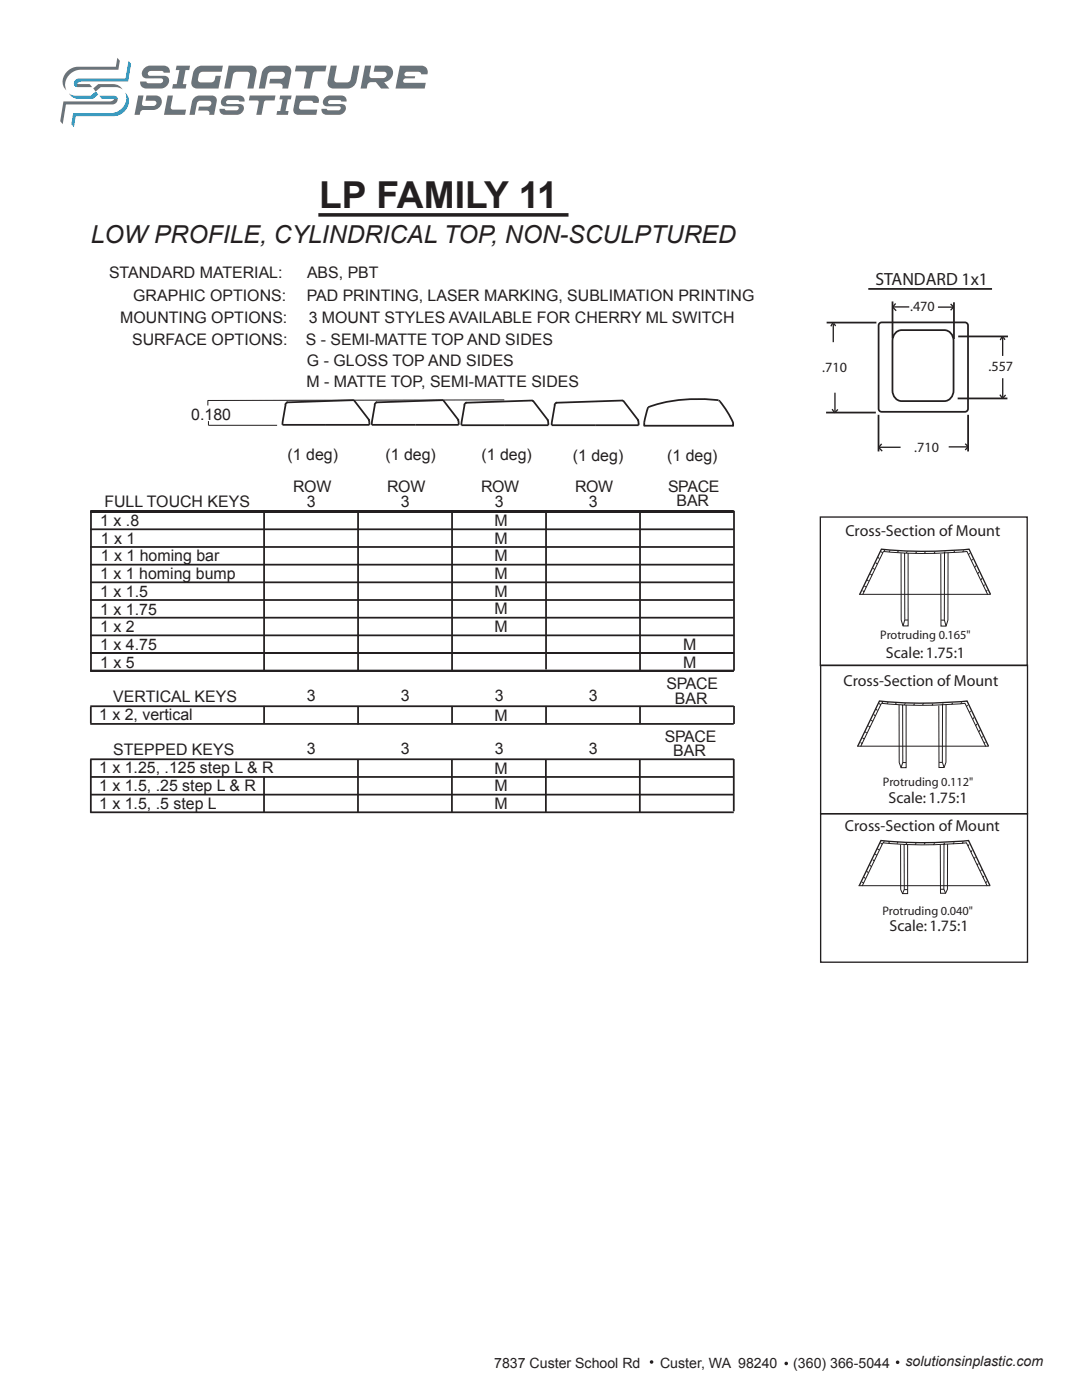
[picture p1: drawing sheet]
<svg xmlns="http://www.w3.org/2000/svg" width="216mm" height="279mm" viewBox="0 0 216 279" stroke-linecap="round" stroke-linejoin="round" font-family="sans-serif">
<path d="M13.4 14.3a2.51 2.51 0 0 0-.1 3.7 2.97 2.97 0 0 1 2.8-4.1h7.5l.3-1.8-.5-.6-.3 1.8h-7.6a3.1 3.1 0 0 0-2.1 1zM12.7 20.2l-.7 4 .5 .6 .7-4h9.2a.92 .92 0 0 0 .9-.6 .92 .92 0 0 0-.3-1.1 1.04 1.04 0 0 1-1.1 1.1zM18.6 17.6l.5 .7 1-.9h3.3l1.1 .5a2.15 2.15 0 0 0-2-1.1h-2.9zM14.7 16.7a.7 .7 0 0 0 .8 .7h2.9l.2 .2-.7-.8z" fill="#6a747b"/>
<path d="M13.8 18.6a2.12 2.12 0 0 0 1.9 1.1h2.9l1-.8-.5-.6-1 .8h-3.3zM18.9 18l.1 .1zM19.6 18.9l.7 .8 3.2 .1a.71 .71 0 0 0-.8-.7h-2.9zM15.1 15.9a.81 .81 0 0 0-.4 .8 .81 .81 0 0 0 .6 .7l-.1-.2a1.05 1.05 0 0 1 1.1-.9h9.3l.5-3.6-.5-.6-.5 3.6h-9.3zM14.6 22.6l-.4 2.2 .5 .6 .4-2.2h7.5a3 3 0 0 0 2.9-4l-.5-.7a3 3 0 0 1-2.9 4.1z" fill="#00aeef"/>
<g fill="#6a747b">
<path d="M28.7 13.7l.8-.5 .4-.1h2.8a1.19 1.19 0 0 1 1.2 1.4h-1.2l-.1-.2-.3-.1h-2.2a.49 .49 0 0 0-.6 .4 .49 .49 0 0 0 .4 .5h2.9a1.08 1.08 0 0 1 1 .8 1.08 1.08 0 0 1-.5 1.2l-.7 .5-.5 .1h-2.9a1.19 1.19 0 0 1-1.2-1.4h1.2l.1 .2 .3 .1h2.4a.5 .5 0 0 0 .6-.5 .5 .5 0 0 0-.7-.5h-2.4a1.08 1.08 0 0 1-1.2-.6 1.08 1.08 0 0 1 .4-1.3z"/>
<path d="M35.2 13.1h2.7l-.1 .9h-.8l-.5 2.8h.7l-.2 .9h-2.6l.1-.9h.8l.5-2.8h-.7z"/>
<path d="M39 13.7l.8-.5 .5-.1h4.2l-.3 1.2h-3.8a1.45 1.45 0 0 0-.9 1.8l.6 .4h2a1.11 1.11 0 0 0 .9-1.4h1.1l-.5 2.6h-4.3a1.12 1.12 0 0 1-1.1-1.4l.3-1.7z"/>
<path d="M45.6 13.1h4.4a1.17 1.17 0 0 1 1.1 1.6l-.5 3h-1.2l.4-2.5a.61 .61 0 0 0-.5-.9h-2.1a1.03 1.03 0 0 0-.8 1.2l-.4 2.2h-1.3z"/>
<path d="M52.7 13.7l.8-.5 .5-.1h2.9a1.17 1.17 0 0 1 1.2 1.6l-.6 3h-1.2a.7 .7 0 0 0-.5-1h-2.1l.2-1h2.1a.71 .71 0 0 0 .8-.6 .71 .71 0 0 0-.5-.8h-2.2a1.03 1.03 0 0 0-.8 1.2l-.4 2.2h-1.3l.6-3.1z"/>
<path d="M59.1 13.1h6l-.2 1.2h-2a.57 .57 0 0 0-.5 .6l-.6 2.8h-1.2l.6-3.2-.4-.2h-2z"/>
<path d="M66 13.1h1.2l-.5 2.4a.62 .62 0 0 0 .5 1h2a1.04 1.04 0 0 0 .9-1.3l.4-2.1h1.2l-.5 2.9a1.88 1.88 0 0 1-1.8 1.7h-2.9a1.17 1.17 0 0 1-1.1-1.6z"/>
<path d="M72.8 13.1h1.3l-.3 1.3a.85 .85 0 0 0 .3 1.2h2.3a.64 .64 0 0 0 .8-.5 .64 .64 0 0 0-.6-.8h-2l.2-1.2h2.2a1.53 1.53 0 0 1 1.4 1.2 1.53 1.53 0 0 1-.7 1.7l-1 .4 1 1.3h-1.7l-.2-.3a1.62 1.62 0 0 0-2-1l-.4 .4-.2 .9h-1.2z"/>
<path d="M79.8 13.1h4.3a1.28 1.28 0 0 1 1.2 1.7h-1.2l-.2-.3-.4-.2h-2.3a.45 .45 0 0 0-.5 .4 .45 .45 0 0 0 .4 .5h1.7v.4h-1.9a.45 .45 0 0 0-.5 .4 .45 .45 0 0 0 .4 .5h4.2l-.3 1.2h-5.8z"/>
<path d="M27.6 19.1h1l-.3 1.6 .3 .4 2 .1a.53 .53 0 0 0 .6-.5 .53 .53 0 0 0-.4-.6h-1.8l.2-1h1.9a1.36 1.36 0 0 1 1.2 1.1 1.36 1.36 0 0 1-.8 1.5l-.9 .2h-2a.95 .95 0 0 0-.7 1h-1.1z"/>
<path d="M33.5 19.1h1l-.4 2.3 .1 .3 .3 .2h2.6l-.2 1h-4.2z"/>
<path d="M38.7 19.6l.7-.5h.4h2.5a1.01 1.01 0 0 1 .9 1.4l-.5 2.4h-1a.58 .58 0 0 0-.4-.8h-1.8l.2-.8h1.8a.59 .59 0 0 0 .7-.5 .59 .59 0 0 0-.5-.7h-1.8a.69 .69 0 0 0-.6 .7l-.5 2.1h-1l.5-2.6z"/>
<path d="M44.4 19.5l.7-.4h.4h2.3a1.01 1.01 0 0 1 1 1.2h-1.1l-.3-.3h-1.8a.4 .4 0 0 0-.5 .3 .4 .4 0 0 0 .3 .5h2.5a.92 .92 0 0 1 .8 .6 .92 .92 0 0 1-.4 1l-.6 .5h-.4h-2.5a1.01 1.01 0 0 1-1-1.2h1.1l.3 .3h2a.41 .41 0 0 0 .4-.3 .41 .41 0 0 0-.3-.5h-2.4a.92 .92 0 0 1-.8-.7 .92 .92 0 0 1 .3-1z"/>
<path d="M49.8 19.1h5.2l-.2 1h-1.7a.5 .5 0 0 0-.5 .5l-.4 2.3h-1.1l.5-2.6-.3-.2h-1.6z"/>
<path d="M55.9 19.1h2.3l-.2 .7h-.6l-.4 2.4h.6l-.2 .7h-2.2l.1-.7h.6l.5-2.4h-.6z"/>
<path d="M59.1 19.1h3.5a1.04 1.04 0 0 1 1 1.4h-1.1l-.1-.2-.3-.2h-1.7a1.16 1.16 0 0 0-.5 1.7l3.4 .1-.2 1h-3.6a1.01 1.01 0 0 1-.9-1.4z"/>
<path d="M64.8 19.5l.6-.4h.4h2.3a1.01 1.01 0 0 1 1 1.2h-1l-.3-.3h-1.9a.4 .4 0 0 0-.4 .3 .4 .4 0 0 0 .3 .5h2.4a.92 .92 0 0 1 .8 .6 .92 .92 0 0 1-.3 1l-.7 .5h-.4h-2.4a1.01 1.01 0 0 1-1-1.2h1l.3 .3h2a.41 .41 0 0 0 .5-.3 .41 .41 0 0 0-.3-.5h-2.2a.93 .93 0 0 1-1.1-.5 .93 .93 0 0 1 .4-1.2z"/>
</g>
<circle cx="130" cy="271.8" r=".18" fill="#231f20"/>
<circle cx="130" cy="271.8" r=".18" fill="none" stroke="#231f20" stroke-width=".35"/>
<circle cx="156.9" cy="272.1" r=".18" fill="#231f20"/>
<circle cx="156.9" cy="272.1" r=".18" fill="none" stroke="#231f20" stroke-width=".35"/>
<circle cx="179.1" cy="271.9" r=".18" fill="#231f20"/>
<g fill="none" stroke="#231f20" stroke-width=".35">
<path d="M143.4 79.9a31.9 31.9 0 0 0-14.1 1.4l-.8 3M143.4 79.9a13.9 13.9 0 0 1 2.9 4.5M57 80.8l-.6 4h17.3v-.5M57.2 80.3l13.4-.4 3.1 4M57.4 80.3l-.2 .1-.3 .4M73.6 83.7l.1 .7M74.8 80.8l-.6 4h17.3v-.5M75.1 80.3l13.3-.4 3.1 4M75.2 80.3l-.2 .1-.2 .4M91.4 83.7l.1 .7M92.7 80.8l-.6 4.1h17.3v-.5M92.9 80.4l13.4-.5 3.1 4.1"/>
<path d="M93.1 80.3l-.2 .1-.3 .5M109.3 83.8l.1 .7M110.7 80.8l-.6 4.1h17.3v-.5M111 80.4l13.3-.5 3.1 4.1M111.1 80.3l-.2 .1-.2 .5M127.3 83.8l.1 .7M128.4 85h18M128.5 84.3v.6M146.3 84.3v.7M18.2 102.1v31.8M52.7 102v31.7M71.4 102v31.8"/>
<path d="M90.2 102v32M109 102v31.6M127.7 102v31.8M146.4 119.7h-128.4M146.4 116.2h-128.4M146.4 112.7h-128.4M146.4 109.2h-128.4M146.4 105.6h-128.4M146.4 102.1h-128.4M146.5 101.9v32M146.4 133.9h-128.4M146.4 130.3h-128.4"/>
<path d="M146.4 126.8h-128.4M146.4 123.3h-128.4M18 151.5h128.4M18 144.5h128.4M18 140.9h128.4M18 155.1h128.4M18 158.6h128.4M18.1 141.1v3.3M18.1 151.5v10.7M52.7 155v7.1M52.7 140.9v3.5M71.4 151.5v10.7"/>
<path d="M71.4 140.9v3.7M90.2 151.5v10.5M90.2 140.9v3.6M108.9 151.5v10.5M109 140.9v3.6M127.7 151.5v10.5M127.7 140.9v3.6M146.4 151.5v10.4M146.5 140.9v3.6M18 162.1h128.4"/>
<circle cx="179.1" cy="271.9" r=".18"/>
</g>
<path d="M100.6 79.8l-59.1 .1v1M41.6 84v.9h13.7" fill="none" stroke="#231f20" stroke-width=".2"/>
<path d="M63.5 42.9h49.9" fill="none" stroke="#231f20" stroke-width=".71" stroke-linecap="butt"/>
<path d="M175.5 64.5l.4-.2h16.6a.61 .61 0 0 1 .7 .7v16.6a.61 .61 0 0 1-.7 .6h-16.6a.62 .62 0 0 1-.6-.6v-16.6z" fill="#fff"/>
<path d="M175.5 64.5l.4-.2h16.6a.61 .61 0 0 1 .7 .7v16.6a.61 .61 0 0 1-.7 .6h-16.6a.62 .62 0 0 1-.6-.6v-16.6z" fill="none" stroke="#231f20" stroke-width=".35"/>
<path d="M178.6 66.5l.8-.5 .5-.1h8.5a1.99 1.99 0 0 1 1.9 2.1v9.9a1.99 1.99 0 0 1-1.9 2.1h-8.5a1.99 1.99 0 0 1-1.8-2.1v-9.9v-.6z" fill="#fff"/>
<path d="M178.6 66.5l.8-.5 .5-.1h8.5a1.99 1.99 0 0 1 1.9 2.1v9.9a1.99 1.99 0 0 1-1.9 2.1h-8.5a1.99 1.99 0 0 1-1.8-2.1v-9.9v-.6z" fill="none" stroke="#231f20" stroke-width=".35"/>
<g fill="#fff" stroke="#231f20" stroke-width=".35">
<path d="M178.1 60.2v7.3z"/>
<path d="M190.4 60.3v7.3z"/>
<path d="M175.3 82.8v7.3z"/>
<path d="M193.2 82.8v7.3z"/>
<path d="M191.2 67.1h9.9z"/>
<path d="M191.1 79.5h9.9z"/>
<path d="M164.9 64.4h10z"/>
<path d="M164.8 82.3h10z"/>
</g>
<g fill="#fff" stroke="#231f20" stroke-width=".26">
<path d="M175.4 89.3h4.3z"/>
<path d="M189.3 89.2h3.9z"/>
<path d="M166.3 64.5v3.8z"/>
<path d="M166.6 78.4v3.8z"/>
<path d="M166.1 64.5l-.3 .6z"/>
<path d="M166.4 64.6l.3 .5z"/>
<path d="M167.2 81.7l-.6 .7z"/>
<path d="M166 81.7l.6 .7z"/>
<path d="M200.1 75.5v3.8z"/>
<path d="M200.7 78.8l-.6 .7z"/>
<path d="M199.5 78.8l.5 .7z"/>
<path d="M200.1 67.3v3.7z"/>
<path d="M199.9 67.2l-.3 .7z"/>
<path d="M200.2 67.3l.3 .5z"/>
<path d="M192.6 88.6l.6 .5z"/>
<path d="M193.2 89.2l-.6 .6z"/>
<path d="M175.9 88.6l-.5 .6z"/>
<path d="M175.3 89.3l.7 .7z"/>
<path d="M178.2 61.3h3.2z"/>
<path d="M178.7 60.6l-.5 .6z"/>
<path d="M178.1 61.3l.7 .7z"/>
<path d="M187.2 61.3h3.1z"/>
<path d="M189.7 60.7l.5 .5z"/>
<path d="M190.3 61.3l-.6 .6z"/>
</g>
<path d="M173.3 57.7h24.7" fill="none" stroke="#231f20" stroke-width=".35"/>
<g fill="none" stroke="#211e1e" stroke-width=".2">
<path d="M171.4 118.6h26.3M172.1 117.9l.4 .2M172.1 118.7l4.2-8.6a87.2 87.2 0 0 0 16.6 0l4.2 8.6M172.5 116.9l.3 .3M173 115.7l.3 .3M173.7 114.5l.3 .3M174.2 113.4l.4 .3M174.7 112.3l.4 .3M175.1 111.2l.4 .3M175.8 110.1l.3 .2M176.6 109.7l-.3 .4M177.6 109.8l-.2 .3"/>
<path d="M179.3 109.9l-.2 .3M180.5 110.5v13.2l-.3 1.2M181.1 110l-.3 .4M181.2 110.4v14.5h-1l-.4-1.1v-13.4M182.9 110.1l-.2 .3M184.7 110l-.2 .4M186.6 110.1l-.2 .4M188.5 110.5l-.1 13.2 .4 1.3M188.6 110.1l-.2 .3M189.2 110.3v10.7a8 8 0 0 1-.4 4h-1l-.1-14.4M190.5 110l-.2 .3M192.3 109.9l-.2 .3"/>
<path d="M193.5 110.4l-.3 .3M194.1 111.6l-.3 .3M194.7 112.9l-.2 .3M195.3 114.2l-.2 .3M196 115.4l-.3 .3M196.4 116.7l-.2 .3M197 117.7l-.2 .4M180.5 123.7h.7M187.8 123.8h.7M171 148.9h26.3M171.7 148.2l.4 .2M171.7 149l4.2-8.6a87.2 87.2 0 0 0 16.6 0l4.2 8.6"/>
<path d="M172.1 147.2l.3 .3M172.6 146l.3 .3M173.3 144.9l.3 .2M173.8 143.7l.4 .3M174.3 142.6l.4 .3M174.7 141.5l.4 .3M175.4 140.4l.3 .3M176.2 140l-.3 .4M177.2 140.1l-.2 .4M178.9 140.2l-.2 .3M180.1 152.2h.7M180.1 140.8v11.3l-.3 1.1"/>
<path d="M180.7 140.3l-.3 .4M180.8 140.7v12.5h-1l-.4-1v-11.5M182.5 140.4l-.2 .3M184.3 140.3l-.2 .4M186.2 140.5l-.2 .3M187.4 152.2h.7M188.1 140.7l-.1 11.4 .4 1.1M188.2 140.4l-.2 .3M188.8 140.6l-.1 11.5-.3 1.1h-1l-.1-12.4M190.1 140.3l-.2 .3M191.9 140.2l-.2 .3M193.1 140.7l-.2 .3"/>
<path d="M193.7 141.9l-.2 .3M194.3 143.2l-.2 .3M194.9 144.5l-.2 .3M195.6 145.7l-.3 .3M196.1 147l-.3 .3M196.6 148.1l-.2 .3M171.3 176.8h26.3M172 176l.4 .3M172 176.8l4.2-8.6a87.2 87.2 0 0 0 16.6 0l4.2 8.6M172.4 175.1l.3 .2M172.9 173.9l.3 .2M173.6 172.7l.3 .3"/>
<path d="M174.1 171.6l.4 .2M174.6 170.4l.4 .3M175 169.4l.4 .2M175.7 168.2l.3 .3M176.5 167.9l-.3 .3M177.5 168l-.2 .3M179.2 168l-.2 .4M180.4 177.5h.7M180.4 168.6v8.9l-.3 .8M181 168.2l-.3 .3M181.1 168.5v9.8h-1l-.4-.7v-9.1M182.8 168.3l-.2 .3"/>
<path d="M184.6 168.2l-.2 .3M186.5 168.3l-.2 .3M187.7 177.5h.7M188.4 168.6l-.1 8.8 .4 .9M188.5 168.2l-.2 .3M189.1 168.5l-.1 8.9-.3 .9h-1l-.1-9.7M190.4 168.1l-.2 .3M192.2 168l-.2 .3M193.4 168.5l-.3 .4M194 169.7l-.3 .3M194.6 171l-.2 .4M195.2 172.3l-.2 .3"/>
<path d="M195.9 173.5l-.3 .4M196.4 174.8l-.3 .3M196.9 175.9l-.2 .3"/>
</g>
<path d="M163.7 103.2h41.3v29.6h-41.3zM171.6 118.6l4.3-9a90.6 90.6 0 0 0 17.5 0l4.2 9M163.7 132.8h41.3v29.6h-41.3zM171.2 148.9l4.3-9a90.6 90.6 0 0 0 17.5 0l4.2 9M163.7 162.4h41.3v29.6h-41.3zM171.5 176.8l4.3-9.1a90.6 90.6 0 0 0 17.5 0l4.2 9.1" fill="none" stroke="#211e1e" stroke-width=".26"/>
<text font-size="7.4" fill="#231f20" x="63.7" y="41.5">LP FAMILY 11</text>
<text font-size="4.9" fill="#231f20" x="18.1" y="48.4">LOW PROFILE, CYLINDRICAL TOP, NON-SCULPTURED</text>
<text font-size="3.5" fill="#231f20" x="174.7" y="56.8">STANDARD 1x1</text>
<g font-size="3.2" fill="#231f20">
<text x="21.8" y="55.4">STANDARD MATERIAL:</text>
<text x="26.6" y="60">GRAPHIC OPTIONS:</text>
<text x="61.2" y="60">PAD PRINTING, LASER MARKING, SUBLIMATION PRINTING</text>
<text x="61.3" y="55.4">ABS, PBT</text>
<text x="24" y="64.4">MOUNTING OPTIONS:</text>
<text x="61.6" y="64.4">3 MOUNT STYLES AVAILABLE FOR CHERRY ML SWITCH</text>
<text x="26.4" y="68.9">SURFACE OPTIONS:</text>
<text x="61" y="68.9">S - SEMI-MATTE TOP AND SIDES</text>
<text x="61.2" y="77.1">M - MATTE TOP, SEMI-MATTE SIDES</text>
<text x="61.3" y="73">G - GLOSS TOP AND SIDES</text>
<text x="38.2" y="83.8">0.180</text>
<text x="57.4" y="91.8">(1 deg)</text>
<text x="76.9" y="91.8">(1 deg)</text>
<text x="96.1" y="91.8">(1 deg)</text>
<text x="114.3" y="91.9">(1 deg)</text>
<text x="133.1" y="92.1">(1 deg)</text>
<text x="20.8" y="101.2">FULL TOUCH KEYS</text>
<text x="58.5" y="98.2">ROW</text>
<text x="61.2" y="101.1">3</text>
<text x="77.2" y="98.2">ROW</text>
<text x="80" y="101.1">3</text>
<text x="96" y="98.2">ROW</text>
<text x="98.7" y="101.1">3</text>
<text x="114.7" y="98.2">ROW</text>
<text x="117.5" y="101.1">3</text>
<text x="133.3" y="98.1">SPACE</text>
<text x="135" y="101.1">BAR</text>
<text x="20" y="105">1 x .8</text>
<text x="98.7" y="105">M</text>
<text x="168.7" y="107">Cross-Section of Mount</text>
<text x="20.1" y="108.5">1 x 1</text>
<text x="20.1" y="112">1 x 1 homing bar</text>
<text x="98.7" y="108.5">M</text>
<text x="98.7" y="112">M</text>
<text x="20" y="119.1">1 x 1.5</text>
<text x="20" y="115.6">1 x 1 homing bump</text>
<text x="98.7" y="115.6">M</text>
<text x="98.7" y="119.1">M</text>
<text x="20" y="122.7">1 x 1.75</text>
<text x="98.7" y="122.6">M</text>
<text x="20" y="126.2">1 x 2</text>
<text x="20" y="129.7">1 x 4.75</text>
<text x="98.7" y="126.2">M</text>
<text x="136.3" y="129.7">M</text>
<text x="176.8" y="131.2">Scale: 1.75:1</text>
<text x="20" y="133.3">1 x 5</text>
<text x="133" y="137.6">SPACE</text>
<text x="136.3" y="133.3">M</text>
<text x="168.3" y="137">Cross-Section of Mount</text>
<text x="19.8" y="143.8">1 x 2, vertical</text>
<text x="22.6" y="140.1">VERTICAL KEYS</text>
<text x="61.2" y="140">3</text>
<text x="80" y="140">3</text>
<text x="98.7" y="143.8">M</text>
<text x="98.7" y="140">3</text>
<text x="117.5" y="140">3</text>
<text x="134.7" y="140.5">BAR</text>
<text x="132.7" y="148">SPACE</text>
<text x="19.8" y="154.3">1 x 1.25, .125 step L &amp; R</text>
<text x="22.6" y="150.6">STEPPED KEYS</text>
<text x="61.2" y="150.6">3</text>
<text x="80" y="150.6">3</text>
<text x="98.7" y="154.4">M</text>
<text x="98.7" y="150.6">3</text>
<text x="117.5" y="150.6">3</text>
<text x="134.3" y="150.9">BAR</text>
<text x="19.8" y="157.9">1 x 1.5, .25 step L &amp; R</text>
<text x="19.8" y="161.4">1 x 1.5, .5 step L</text>
<text x="98.7" y="157.9">M</text>
<text x="98.7" y="161.5">M</text>
<text x="177.3" y="160.3">Scale: 1.75:1</text>
<text x="168.6" y="165.8">Cross-Section of Mount</text>
<text x="177.5" y="185.9">Scale: 1.75:1</text>
</g>
<g font-size="2.8" fill="#231f20">
<text x="181.6" y="62.1">.470</text>
<text x="164.1" y="74.2">.710</text>
<text x="197.2" y="74.1">.557</text>
<text x="182.4" y="90.1">.710</text>
<text x="98.6" y="273">7837 Custer School Rd</text>
<text x="131.7" y="273">Custer, WA 98240</text>
<text x="158.3" y="273">(360) 366-5044</text>
<text x="180.7" y="272.6">solutionsinplastic.com</text>
</g>
<g font-size="2.5" fill="#231f20">
<text x="175.7" y="127.5">Protruding 0.165&quot;</text>
<text x="176.2" y="156.9">Protruding 0.112&quot;</text>
<text x="176.1" y="182.6">Protruding 0.040&quot;</text>
</g>
</svg>
